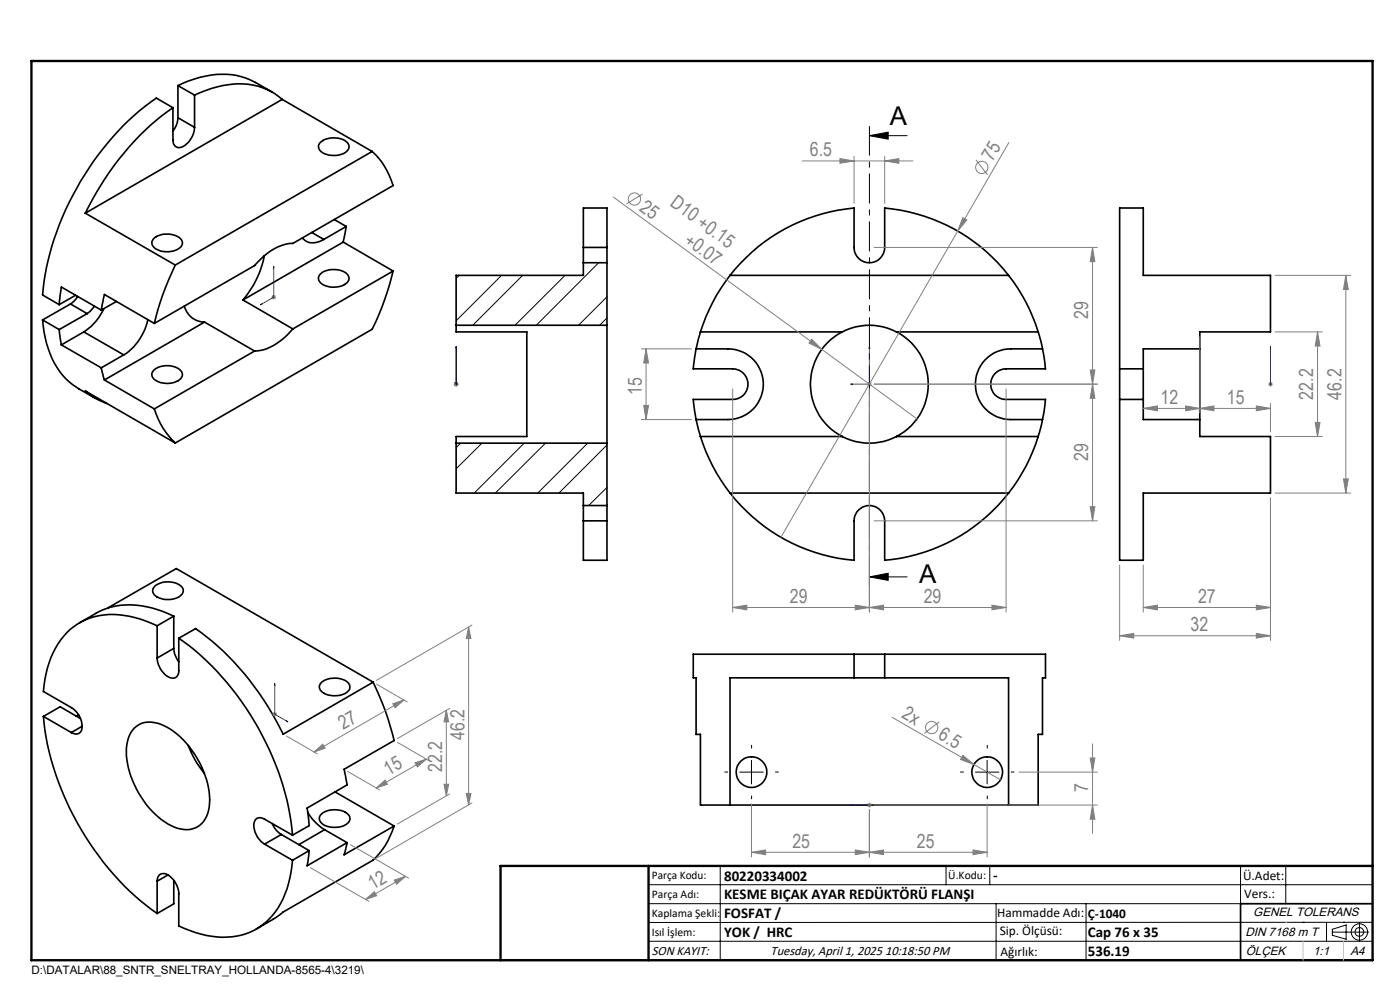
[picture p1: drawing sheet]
<svg xmlns="http://www.w3.org/2000/svg" width="297mm" height="210mm" viewBox="0 0 297 210" stroke-linecap="round" stroke-linejoin="round" font-family="sans-serif">
<g fill="none" stroke="#000" stroke-width=".35">
<path d="M37.7 18.2a19 19 0 0 1 14.3-1.7l2.2 1 3.5 2M37.7 18.2l3.6 2M37.7 18.2v6.8M36.7 22.9l-3.5-2.1a59.9 59.9 0 0 0-22.6 32.8l-1 4.6-.6 4.4 3.6 2M36.7 22.9a58.4 58.4 0 0 0-18.6 22.3M36.7 22.9v6.8a1.47 1.47 0 0 0 .9 1.6 1.47 1.47 0 0 0 1.7-.5 5.2 5.2 0 0 0 2-3.8M37.7 25l-.2 1.3-.8 1.5M37.7 25l3.6 2M41.3 20.2a20 20 0 0 1 13.4-1.9l1.9 .6a12.2 12.2 0 0 1 3.3 2.2M41.3 20.2v6.8M59.9 21.1l-41.8 24.1M59.9 21.1l19.1 11"/>
<path d="M67.9 30.3a4.5 4.5 0 0 1 5.9 .1 1.56 1.56 0 0 1-1.3 2.3 4.2 4.2 0 0 1-4.8-1.1l-.1-.8zM79 32.1a15.8 15.8 0 0 1 4.4 7.3l-21.3 12.2a11.4 11.4 0 0 0-8.1 4.7l-21.3 12.3M79 32.1l-41.8 24.1M18.1 45.2l19.1 11M32.6 50.7a4.6 4.6 0 0 1 5.9 .2 1.44 1.44 0 0 1-.9 2 4.6 4.6 0 0 1-5.1-.6l-.3-.8zM37.2 56.2a58.5 58.5 0 0 0-4.5 12.4M56.1 54.2a20.9 20.9 0 0 1-4.6 9.4M64.2 50.5a2.98 2.98 0 0 0 4 .6l.5-.3M66.1 49.3l2.6 1.5M68.1 58.1a4.6 4.6 0 0 1 5.6 .1 1.32 1.32 0 0 1-.6 2.2 4.5 4.5 0 0 1-5.3-.7l-.2-.8zM70.9 46.6l2.5 1.4M72.8 51.4l-21.3 12.2"/>
<path d="M72.8 51.4l10.6 6.1M73.4 48l-.6 3.4M73.4 48l-4.7 2.8M83.4 57.5a59.1 59.1 0 0 1-4.4 12.3l-41.8 24.2M83.4 57.5l-21.3 12.3M123.8 52.5v3.2M123.8 55.7v2.7h-27v10.6M123.8 52.5v-8.4h5v8.4M123.8 55.7h5M123.8 52.5h5M128.8 52.5v3.2M128.8 55.7v13.3"/>
<path d="M154.9 58.4a38.5 38.5 0 0 0-6.3 12M154.9 58.4a37.6 37.6 0 0 1 26.3-14.3v8.4a3.2 3.2 0 0 0 3.2 3.2 3.2 3.2 0 0 0 3.3-3.2v-8.4a37.4 37.4 0 0 1 26.3 14.3M154.9 58.4h59.1M214 58.4a36.6 36.6 0 0 1 6.2 12M9 67.9a19.3 19.3 0 0 0 5.7 13.1l2 1.5 3.5 2M9 67.9l3.6 2M12.6 64.6l.4-3.7 8.5 4.9M12.6 69.9l.4 3.3M13 73.2l8.5 4.8M15 64.5l3.5 2M15 64.5l-6 3.4M16 62.6l-3.4 2"/>
<path d="M16.5 62.9l-.8 1-.7 .6M17.8 70.4l8.4 4.9M17.8 70.4l-4.8 2.8M18.5 66.5l-5.9 3.4M20 64.9l-.8 1.1-.7 .5M21.5 65.8l.7-3.3 10.5 6.1M21.5 78l.7 2.6M22 65.5a11.3 11.3 0 0 1-4.2 4.9M24.7 64l-3.2 1.8M26.2 75.3l-4.7 2.7M31.4 67.8a11.8 11.8 0 0 1-5.2 7.5M32.7 78.4a4.6 4.6 0 0 1 5.7 .3 1.32 1.32 0 0 1-.7 2.1 4.6 4.6 0 0 1-5.3-.7l-.1-.2a1.2 1.2 0 0 1 .4-1.5z"/>
<path d="M39.1 64.9a4.5 4.5 0 0 0 4.3 3.4M43.4 68.3l-21.2 12.3M43.4 68.3l10.6 6.2M51.5 63.6l10.6 6.2M54 74.5l-21.3 12.2M62.1 69.8a11.4 11.4 0 0 1-8.1 4.7M96.8 69v1.4h15v22.2h-15v1.4M96.8 69h32M128.8 69v25M147.7 74h6.7a7.5 7.5 0 0 1 7.5 7.5 7.5 7.5 0 0 1-7.5 7.5h-6.7M147.7 74l-.6 4.2h8.3a3.2 3.2 0 0 1 3.3 3.3 3.2 3.2 0 0 1-3.3 3.2h-8.3l.6 4.3M148.6 70.4l-.9 3.6"/>
<path d="M148.6 70.4h30.1M178.7 70.4a12.4 12.4 0 0 1 11.5 0M178.7 70.4a12.5 12.5 0 0 0 0 22.2M190.2 70.4a12.5 12.5 0 0 1 0 22.2M190.2 70.4h30M220.2 70.4l1 3.6M221.2 74h-6.8a7.5 7.5 0 0 0-7.5 7.5 7.5 7.5 0 0 0 7.5 7.5h6.8M221.2 74l.6 4.2h-8.4a3.2 3.2 0 0 0-3.2 3.3 3.2 3.2 0 0 0 3.2 3.2h8.4l-.6 4.3M237.5 78.2v6.5M237.5 78.2h5M242.5 78.2v6.5M254.5 74v-3.6h15v-12h-27v-14.3h-5v34.1"/>
<path d="M254.5 74h-12v4.2M254.5 74v15M22.2 80.6l10.5 6.1M22.6 85.6l-1.2-.5a11.5 11.5 0 0 1-3.3-2.2l19.1 11.1M32.7 86.7a16.3 16.3 0 0 0 4.5 7.3M96.8 94v10.6h27v2.6M96.8 94h32M128.8 94v13.2M147.7 89l.9 3.6M148.6 92.6a38.5 38.5 0 0 0 6.3 12M148.6 92.6h30.1M178.7 92.6a12.4 12.4 0 0 0 11.5 0"/>
<path d="M190.2 92.6h30M220.2 92.6a36.6 36.6 0 0 1-6.2 12M221.2 89l-1 3.6M237.5 84.7v34.1h5v-14.2h27v-12h-15v-3.6M237.5 84.7h5M242.5 84.7v4.3h12M123.8 107.2v3.3M123.8 110.5v8.3h5v-8.3M123.8 107.2h5M123.8 110.5h5M128.8 107.2v3.3M154.9 104.6a37.4 37.4 0 0 0 26.3 14.2v-8.3a3.2 3.2 0 0 1 3.2-3.3 3.2 3.2 0 0 1 3.3 3.3v8.3a37.2 37.2 0 0 0 26.3-14.2"/>
<path d="M154.9 104.6h59.1M22.9 129l14.5-8.4 41.8 24.1M32.9 124.2a4.4 4.4 0 0 1 5.9 .6 1.66 1.66 0 0 1-1.3 2.1 4.3 4.3 0 0 1-4.9-1l-.2-.8zM33.3 132.7a19.9 19.9 0 0 0-13.2-1.9 13.9 13.9 0 0 0-9.7 9.8l-.9 3.5-.3 2.6 5.9 3.4a4.5 4.5 0 0 1 2.1 5l-.2 .3a1.45 1.45 0 0 1-1.9 0M33.3 132.7v6.9M36.9 130.7a18.9 18.9 0 0 0-14.4-1.6l-1.8 .8-3.8 2.2M36.9 137.5l.2 1.4 .8 1.5M36.9 137.5l-3.6 2.1M36.9 130.7l-3.6 2M36.9 130.7v6.8M37.9 135.4v6.8a1.39 1.39 0 0 1-.6 1.5 1.39 1.39 0 0 1-1.7-.2 5 5 0 0 1-2.3-3.9M37.9 135.4a59.7 59.7 0 0 1 21.6 29.7 50.9 50.9 0 0 1 2.6 12.1"/>
<path d="M37.9 135.4l3.6-2.1a58.1 58.1 0 0 1 18.6 22.4l19.1-11M181.2 138.8h-34.1v5h.6v12h.9v15h6.3M181.2 138.8h6.5M181.2 138.8v5M187.7 138.8h34.1v5h-.6v12h-1v15h-6.2M187.7 138.8v5M9.2 152a60.4 60.4 0 0 0 19.4 38.1l4.7 3.7M9.2 152l5.9 3.4M9.2 152l3.6-2.1 4.3 2.5M16.7 151.7l-.5 .2M17.4 154l-2.3 1.4M28.5 154.4a5.1 5.1 0 0 1 5.8-.7 18.5 18.5 0 0 1 9.5 11.7 10.3 10.3 0 0 1-.6 8.9 5 5 0 0 1-6.2 1.2 18.7 18.7 0 0 1-9.9-13.5 8.6 8.6 0 0 1 1.4-7.6z"/>
<path d="M39.9 158.1a20.9 20.9 0 0 0 3.5 6M68.1 144.9a4.6 4.6 0 0 1 5.9 .1 1.37 1.37 0 0 1-.8 2.1 4.6 4.6 0 0 1-5.3-.8l-.2-.5zM79.2 144.7a58.5 58.5 0 0 1 4.4 12.4l-10.6 6.1 .6 3.3-8.4 4.9 .4 3.7-3.5 2.1M181.2 143.8h-26.3v27M181.2 143.8h6.5M187.7 143.8h26.3v27M56.1 179.1l6 3.4M57.7 174.7l.9 1.4 1.1 .9M59.7 177l-3.6 2.1M59.7 177l5.9 3.4M62.1 177.2l-6-3.4a1.39 1.39 0 0 0-1.6-.2 1.39 1.39 0 0 0-.7 1.5 5 5 0 0 0 2.3 4M65.3 172.3a10.6 10.6 0 0 0 3.6 3.7"/>
<path d="M68.2 172.7a4.5 4.5 0 0 1 5.9 .3 1.51 1.51 0 0 1-1.1 2.1 4.6 4.6 0 0 1-5-.7l-.3-.9zM68.9 176l4.7 2.7M68.9 176l-5.5 3.2M71.1 168l12.5 7.2M73.6 178.7l-8.4 4.9 .4-3.2M83.6 175.2l-10.6 6.1 .6-2.6M83.6 175.2a16.3 16.3 0 0 1-4.4 7.2l-19.1 11.1a28.8 28.8 0 0 1-5.7 3.6M154.9 170.8h59.1M33.3 186.9v6.9M35.6 185.6l-2.3 1.3M36.9 186.8v4.9l-3.6 2.1M62.1 182.5a20 20 0 0 1-5 12.4 14 14 0 0 1-13.3 3.5l-2.3-.6-3.6-1.4v-6.8a4.7 4.7 0 0 0-3-4.3 1.39 1.39 0 0 0-1.6 1.6"/>
<path d="M65.6 180.4l-3.5 2.1M291.2 191.7h-28v12M106.2 203.7h185"/>
<circle cx="159.4" cy="163.8" r="3.2"/>
<circle cx="209.4" cy="163.8" r="3.3"/>
</g>
<g fill="none" stroke="#000" stroke-width=".21">
<path d="M184.4 28.8l4-.8v1.5zM184.4 28.8h8M97.4 58.4l-.6 .6M106.4 58.4l-9.6 9.6M110.9 58.4l-10.6 10.6M119.9 58.4l-10.6 10.6M127 55.7l-13.2 13.3M128.8 63l-6.1 6M128.8 67.4l-1.6 1.6M97.7 94l-.9 1M102.2 94l-5.4 5.4M111.2 94l-10.6 10.6"/>
<path d="M115.7 94l-10.6 10.6M124.7 94l-10.6 10.6M128.8 94.4l-10.2 10.2M128.8 103.4l-3.9 3.8M184.4 122.4l4-.8v1.5zM184.4 122.4h8M156.9 163.8h5M159.4 161.3v5M206.9 163.8h5M209.4 161.3v5M137.6 187.7h153.6M137.6 191.7h153.6"/>
<path d="M137.6 199.7h153.6M152.8 183.7v20M200.7 183.7v4M210 183.7v4M211.3 191.7v12M230.4 191.7v12M263.2 183.7v20M272.8 183.7v8M276.4 195.6h.1M281.4 195.6v4.1M282.6 197.7h7.8M282.6 197.1l3-.9v3l-3-.8z"/>
<path d="M285 195.6h.1M288.4 195.8v3.8M291.2 195.6l-153.6 .1"/>
<circle cx="288.4" cy="197.7" r="1.74"/>
<circle cx="288.4" cy="197.7" r=".93"/>
</g>
<g fill="none" stroke="#808080" stroke-width=".21">
<path d="M170.2 34.1h23.5M178.2 33.6l3 .5-3 .5zM181.2 33.2v9.9M187.7 34.1l3-.5v1zM187.7 33.2v9.9M207 33.9l2.5 3.2M214 30.2l-10.8 18.8M130.1 41.8l44.2 32.3M136.3 41.2l-3.4 2.1M185.4 52.5h47.4M203.2 49l-37.5 65M204.3 46.2l.8 .5-1.9 2.3z"/>
<path d="M231.8 52.5l.5 3h-1zM231.8 52.5v58M270.5 58.4h16M285.5 58.4l.5 3h-1zM285.5 58.4v46.2M57.6 63h1M57.7 62.7l.7 .7M58.1 62.5v1M58.4 62.7l-.7 .7M136.1 74h10.6M137.1 74l.5 3h-1zM137.1 74v15"/>
<path d="M172.2 72l2.1 2.1-2.7-1.3zM174.3 74.1l20.2 14.8M231.3 78.5h1l-.5 3zM254.5 71.4v16.2M270.5 70.4h10M279.5 70.4l.5 3h-1zM279.5 70.4v22.2M96.3 81.5h1M96.4 81.1l.7 .7M96.8 81v1M97.1 81.1l-.7 .7M136.1 89h10.6"/>
<path d="M136.6 86h1l-.5 3zM155.4 82.5v47.3M183.9 81.5h1M184.1 81.1l.7 .7M184.4 81v1M184.4 82.5v47.3M184.8 81.1l-.7 .7M185.4 81.5h47.4M213.4 82.5v47.3M231.8 81.5l.5 3h-1zM242.5 86.6l3-.5v1zM242.5 86.6h27"/>
<path d="M251.5 86.1l3 .5-3 .5zM254.5 86.6l3-.5v1zM266.5 86.1l3 .5-3 .5zM269 81.5h1M269.2 81.1l.7 .7M269.5 81v1M269.5 85.6v6M269.9 81.1l-.7 .7M270.5 92.6h10M279 89.6h1l-.5 3zM185.4 110.5h47.4M231.3 107.5h1l-.5 3z"/>
<path d="M237.5 119.9v15.9M242.5 119.9v9.9M269.5 105.6v30.2M270.5 104.6h16M285 101.6h1l-.5 3zM99.4 133l.5 2.5h-1zM99.4 133v37.7M100.1 132.6l-20.2 11.7M155.4 128.9l3-.5v1zM155.4 128.9h58M181.4 128.4l3 .5-3 .5zM184.4 128.9l3-.5v1z"/>
<path d="M210.4 128.4l3 .5-3 .5zM237.5 134.9l3-.5v1zM237.5 134.9h32M242.5 128.9l3-.5v1zM242.5 128.9h27M266.5 134.4l3 .5-3 .5zM266.5 128.4l3 .5-3 .5zM57.7 151.5h1.1M57.9 151.2l.7 .7M58.3 151v1M58.6 151.2l-.7 .7M60.8 156.1l6.5 3.8"/>
<path d="M66.6 159.5l1.9-1.6 .5 .8zM79.9 145.1l6.5 3.8M83.3 149.3l2.4-.8-1.9 1.6zM84.3 157.5l6.8 3.9M85.7 148.5l-19.1 11M94.7 150.7l.5 2.4h-1zM94.7 150.7v18.1M95.4 150.3l-11.1 6.4M189.2 152.1l23 13.3M199.2 153.1l-3.1 2.5M231.8 157.8v19M73.7 163.6l6.8 4"/>
<path d="M74.3 179.2l12.4 7.1M79.8 167.1l1.9-1.6 .5 .9zM88.1 161.8l2.3-.8-1.9 1.7zM90.4 161l-10.6 6.1M94.2 166.4h1l-.5 2.4zM95.4 168.4l-11.1 6.4M98.9 168.3h1l-.5 2.4zM100.1 170.3l-20.2 11.7M159.4 170.5v11.3M183.9 170.8h1M184.1 170.4l.7 .7M184.4 170.3v1"/>
<path d="M184.4 171.8v10M184.8 170.4l-.7 .7M185.4 170.8h47.4M204.3 160.2l2.3 2-2.8-1.1zM209.4 170.5v11.3M216.2 163.8h16.6M231.3 160.8h1l-.5 3zM231.8 170.8l.5 3h-1zM65.9 184.1l12.3 7.1M77.5 190.8l1.9-1.6 .5 .8zM83.6 186.7l2.4-.8-1.9 1.7zM86 185.9l-8.5 4.9"/>
<path d="M159.4 180.8l3-.5v1zM159.4 180.8h50M181.4 180.3l3 .5-3 .5zM184.4 180.8l3-.5v1zM206.4 180.3l3 .5-3 .5z"/>
<circle cx="208.3" cy="35.5" r="1.31"/>
<circle cx="134.6" cy="42.2" r="1.3"/>
<circle cx="197.7" cy="154.3" r="1.3"/>
</g>
<g fill="none" stroke="#00f" stroke-width=".21">
<path d="M58.1 56.5v.3l-.1 .1zM58.1 56.5v6.5l-2.9 1.7M55.2 64.7l.3-.3v.2zM96.8 73.5v.4v-.4M96.8 73.5v8M184.4 73.5l.1 .4h-.2zM184.4 73.5v8h-4M269.5 73.5v.4v-.4M269.5 73.5v8M96.8 81.4v.2zM96.8 81.5h.1M180.4 81.5l.4-.1v.2z"/>
<path d="M269.5 81.4v.2zM269.5 81.5h.1M58.3 145v.4l-.1-.1zM58.3 145v6.5l2.8 1.6M60.8 152.9l.3 .2h-.3zM180.4 170.8h.4h-.4M180.4 170.8h4M184.3 170.8h.2zM184.4 170.8h.1"/>
</g>
<path d="M159.4 158.8v-.8M209.4 158.8v-.8M154.4 163.8h-.7M159.4 168.8v.7M164.4 163.8h.8M204.4 163.8h-.7M209.4 168.8v.7M214.4 163.8h.8" fill="none" stroke="#000" stroke-width=".21" stroke-dasharray="15.2 1.3 1.3 1.3" stroke-linecap="butt"/>
<path d="M184.4 26.8v97.5" fill="none" stroke="#000" stroke-width=".21" stroke-dasharray="6.3 1.3 1.3 1.3" stroke-dashoffset=".1" stroke-linecap="butt"/>
<path d="M6.7 12.9h284.5v190.8h-284.5zM137.6 183.7v20M291.2 183.7h-185v20" fill="none" stroke="#000" stroke-width=".5"/>
<path d="M272.8 195.6h.1M276.4 199.7v4M285 199.7v4" fill="none" stroke="#c0c0c0" stroke-width=".21"/>
<path d="M184.4 28.8l4-.8v1.5zM184.4 122.4l4-.8v1.5z" fill="#000"/>
<g fill="#00f">
<path d="M180.4 81.5l.4 .1v-.2zM184.4 73.5l-.1 .4h.2z"/>
<path d="M60.8 152.9l.3 .2h-.3zM58.3 145v.4l-.1-.1z"/>
<path d="M96.8 81.4v.2zM96.8 73.5v.4zM96.8 81.4v.2zM96.8 73.5v.4zM180.4 170.8h.4zM184.3 170.8h.2z"/>
<path d="M55.2 64.7l.3-.1v-.2zM58.1 56.5l-.1 .4 .1-.1z"/>
<path d="M269.5 81.4v.2zM269.5 73.5v.4z"/>
</g>
<g fill="#808080">
<path d="M172.2 72l2.1 2.1-2.7-1.3z"/>
<path d="M204.3 160.2l2.3 2-2.8-1.1z"/>
<path d="M204.3 46.2l.8 .5-1.9 2.3z"/>
<path d="M187.7 34.1l3-.5v1zM178.2 33.6l3 .5-3 .5z"/>
<path d="M210.4 128.4l3 .5-3 .5zM184.4 128.9l3-.5v1z"/>
<path d="M266.5 134.4l3 .5-3 .5zM237.5 134.9l3-.5v1z"/>
<path d="M266.5 128.4l3 .5-3 .5zM242.5 128.9l3-.5v1z"/>
<path d="M181.4 128.4l3 .5-3 .5zM155.4 128.9l3-.5v1zM206.4 180.3l3 .5-3 .5zM184.4 180.8l3-.5v1zM181.4 180.3l3 .5-3 .5zM159.4 180.8l3-.5v1z"/>
<path d="M66.6 159.5l1.9-1.6 .5 .8zM83.3 149.3l2.4-.8-1.9 1.6z"/>
<path d="M88.1 161.8l2.3-.8-1.9 1.7zM79.8 167.1l1.9-1.6 .5 .9z"/>
<path d="M77.5 190.8l1.9-1.6 .5 .8zM83.6 186.7l2.4-.8-1.9 1.7z"/>
<path d="M279 89.6h1l-.5 3zM279.5 70.4l.5 3h-1z"/>
<path d="M285.5 58.4l.5 3h-1zM285 101.6h1l-.5 3z"/>
<path d="M231.8 170.8l.5 3h-1zM231.3 160.8h1l-.5 3zM99.4 133l.5 2.5h-1zM98.9 168.3h1l-.5 2.4z"/>
<path d="M231.8 81.5l.5 3h-1zM231.3 107.5h1l-.5 3zM94.7 150.7l.5 2.4h-1zM94.2 166.4h1l-.5 2.4z"/>
<path d="M137.1 74l.5 3h-1zM136.6 86h1l-.5 3z"/>
<path d="M231.8 52.5l.5 3h-1zM231.3 78.5h1l-.5 3z"/>
<path d="M254.5 86.6l3-.5v1zM266.5 86.1l3 .5-3 .5z"/>
<path d="M242.5 86.6l3-.5v1zM251.5 86.1l3 .5-3 .5z"/>
</g>
<g font-size="5.5">
<text x="188.8" y="26.5">A</text>
<text x="195" y="123.6">A</text>
</g>
<g font-size="4.1" fill="#808080">
<text x="171.8" y="33.2">6.5</text>
<text x="210.6" y="34.4" transform="rotate(-60 210.6 34.4)">75</text>
<text x="135.5" y="44.6" transform="rotate(36 135.5 44.6)">25</text>
<text x="142" y="43.6" transform="rotate(36 142 43.6)">D10 +0.15</text>
<text x="145" y="51.5" transform="rotate(36 145 51.5)">+0.07</text>
<text x="230.9" y="67.7" transform="rotate(-90 230.9 67.7)">29</text>
<text x="136.2" y="83.8" transform="rotate(-90 136.2 83.8)">15</text>
<text x="246.2" y="85.7">12</text>
<text x="260.3" y="85.7">15</text>
<text x="278.6" y="84.7" transform="rotate(-90 278.6 84.7)">22.2</text>
<text x="284.6" y="84.7" transform="rotate(-90 284.6 84.7)">46.2</text>
<text x="230.9" y="97.7" transform="rotate(-90 230.9 97.7)">29</text>
<text x="167.6" y="127.9">29</text>
<text x="196" y="127.9">29</text>
<text x="254.2" y="127.9">27</text>
<text x="252.6" y="133.9">32</text>
<text x="72.8" y="154.8" transform="rotate(-30 72.8 154.8)">27</text>
<text x="191.1" y="152.1" transform="rotate(30 191.1 152.1)">2x</text>
<text x="98.5" y="156.9" transform="rotate(-90 98.5 156.9)">46.2</text>
<text x="198.8" y="156.6" transform="rotate(30 198.8 156.6)">6.5</text>
<text x="82.4" y="164.6" transform="rotate(-30 82.4 164.6)">15</text>
<text x="93.8" y="163.7" transform="rotate(-90 93.8 163.7)">22.2</text>
<text x="230.9" y="167.9" transform="rotate(-90 230.9 167.9)">7</text>
<text x="168.1" y="179.8">25</text>
<text x="194.5" y="179.8">25</text>
<text x="79.1" y="188.8" transform="rotate(-30 79.1 188.8)">12</text>
</g>
<g font-size="3.2">
<text x="153.6" y="190.8">KESME BIÇAK AYAR REDÜKTÖRÜ FLANŞI</text>
<text x="153.6" y="186.8">80220334002</text>
<text x="210.7" y="186.6">-</text>
<text x="153.6" y="194.8">FOSFAT /</text>
<text x="153.6" y="198.8">YOK / HRC</text>
<text x="230.8" y="198.7">Cap 76 x 35</text>
<text x="230.8" y="202.8">536.19</text>
</g>
<g font-size="2.8">
<text x="263.7" y="186.7">Ü.Adet:</text>
<text x="263.9" y="190.5">Vers.:</text>
<text x="211.5" y="194.5">Hammadde Adı:</text>
<text x="230.8" y="194.7">Ç-1040</text>
<text x="138.3" y="202.6">SON KAYIT:</text>
<text x="163.5" y="202.6">Tuesday, April 1, 2025 10:18:50 PM</text>
<text x="212.1" y="198.4">Sip. Ölçüsü:</text>
<text x="212.2" y="202.7">Ağırlık:</text>
</g>
<g font-size="2.6">
<text x="265.9" y="194.4">GENEL TOLERANS</text>
<text x="264.2" y="198.5">DIN 7168 m T</text>
<text x="264.3" y="202.6">ÖLÇEK</text>
<text x="278.5" y="202.6">1:1</text>
<text x="286.5" y="202.6">A4</text>
</g>
<g font-size="2.5">
<text x="138.3" y="186.4">Parça Kodu:</text>
<text x="138.3" y="190.5">Parça Adı:</text>
<text x="201.2" y="186.5">Ü.Kodu:</text>
<text x="138.3" y="194.5">Kaplama Şekli:</text>
<text x="138.3" y="198.6">Isıl İşlem:</text>
<text x="6.7" y="206.7">D:\DATALAR\88_SNTR_SNELTRAY_HOLLANDA-8565-4\3219\</text>
</g>
</svg>
